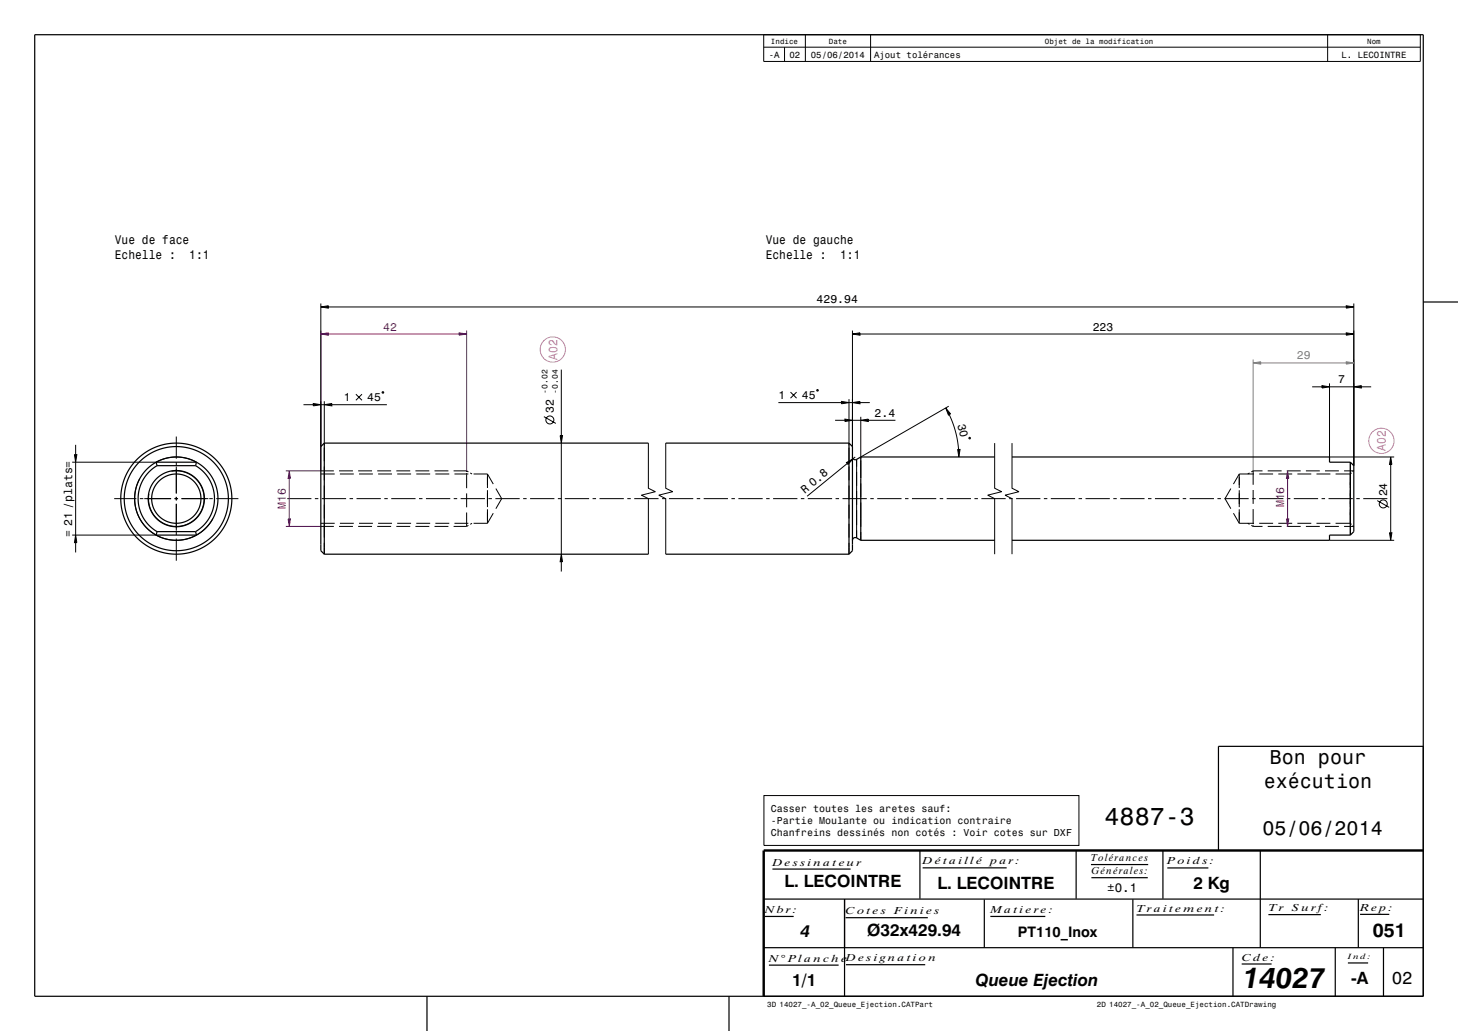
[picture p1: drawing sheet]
<svg xmlns="http://www.w3.org/2000/svg" width="420mm" height="297mm" viewBox="0 0 420 297" stroke-linecap="round" stroke-linejoin="round" font-family="sans-serif">
<g fill="none" stroke="#000" stroke-width=".29">
<path d="M92.4 87.4v41.2M245.6 95.2v33.4M390 87.4v46.7M93.4 115.6v12.7M244.6 115v13.3M273.3 117l-25.3 14.6M383 110.4v21.2h18.6M21.4 131h.7l-.3 2.1zM21.8 128.1v2.9M21.8 133.1v21M40.3 137.9l-.9 2.1-.5 2.4v2.5l.4 2.2 1 2.3 1.2 1.9 1.6 1.6 1.8 1.2 2.3 1 2.2 .5h2.5l2.2-.4 2.1-.9 2.1-1.3 1.6-1.6 1.4-2M49.4 135.8a8 8 0 0 1 9.4 7.4 8 8 0 0 1-8.5 8.4 8 8 0 0 1-7.4-9.3"/>
<path d="M50.8 125.8v6.3M50.8 133.1v1M50.8 134.4v7.7M56.5 133.1l-2.7-1.1-3-.4-3 .4-2.8 1.1h-24.2M92.4 136.5h4M92.4 135.6h3.8M93.4 129v3.9M93.4 134.4v4M93.4 139.9v4M97.7 135.6h4M97.9 136.5h4M103.2 135.6h4"/>
<path d="M103.4 136.5h4M108.7 135.6h4M108.9 136.5h4M114.2 135.6h4M114.4 136.5h4M119.7 135.6h4M119.9 136.5h4M125.2 135.6h4M125.4 136.5h4M130.7 135.6h3.7M130.9 136.5h4M134.4 135.6v.4"/>
<path d="M134.4 136.3v4.3M134.4 135.6l.5 .3M135.5 136.2l.5 .3M136.4 136.5h4M140.4 136.5v4.1M140.4 136.5l1.7 2.9M186.8 127.6v13l2 1-4 1 2 1v16M191.8 127.6v13l2 1-4 1 2 1v16M244.6 129v3.9M244.6 134.4v4M244.6 139.9v4M246.8 132.3v22.7"/>
<path d="M248 120.1v12M248 132.6v5.2M248 139.3v4M286.5 127.6v13l2 1-4 1 2 1v16M291.5 127.6v13l2 1-4 1 2 1v16M357 136.5v4.1M357 136.5l-1.7 2.9M357 136.5h4.2M359.9 136.2l-.5 .3M361 135.6v4.1M361 135.6h2.7M361 135.6l-.5 .3"/>
<path d="M362.7 136.5h4M365.2 135.6h4M368.2 136.5h4M370.7 135.6h4M373.7 136.5h4M376.2 135.6h4M379.2 136.5h4M381.7 135.6h4M387.2 135.6h2.7M389 133.1v21M389.3 136.2l-.3 .3h-4.3M390 135.5l-.3 .4"/>
<path d="M20.8 154.1h24.2M21.8 154.1l.3 2.2h-.7zM21.8 156.3v2.8M32.9 143.6h6.4M40.3 143.6h1M41.6 143.6h7.7M50.3 143.6h1M50.8 143.1v1M50.8 145.1v7.8M50.8 153.1v1M50.8 155.1v6.4M52.3 143.6h7.7"/>
<path d="M60.3 143.6h1M62.3 143.6h6.4M82.8 143.6h6.9M90.7 143.6h1M92.4 150.7h4M92.4 151.6h3.8M92.7 143.6h7M93.4 145.4v4M93.4 150.9v4M93.4 156.4v3.2M97.7 151.6h4M97.9 150.7h4"/>
<path d="M100.7 143.6h1M102.7 143.6h7M103.2 151.6h4M103.4 150.7h4M108.7 151.6h4M108.9 150.7h4M110.7 143.6h1M112.7 143.6h7M114.2 151.6h4M114.4 150.7h4M119.7 151.6h4M119.9 150.7h4"/>
<path d="M120.7 143.6h1M122.7 143.6h7M125.2 151.6h4M125.4 150.7h4M130.7 151.6h3.7M130.7 143.6h1M130.9 150.7h4M132.7 143.6h7M134.4 142.1v4M134.4 147.6v4M134.9 151.3l-.5 .3M136 150.7l-.5 .3"/>
<path d="M136.4 150.7h4M140.4 141.2v4.9M140.4 146.7v4M140.7 143.6h1M142.1 147.8l-1.7 2.9M142.7 143.6h7M142.8 140.7l1.7 2.9-1.7 2.9M150.7 143.6h1M152.7 143.6h7M160.7 143.6h1M162.7 143.6h7M170.7 143.6h1"/>
<path d="M172.7 143.6h7M180.7 143.6h1M182.7 143.6h7M190.7 143.6h1M192.7 143.6h7M200.7 143.6h1M202.7 143.6h7M210.7 143.6h1M212.7 143.6h7M220.7 143.6h1M222.7 143.6h7M230.7 143.6h1"/>
<path d="M232.7 143.6h7M240.7 143.6h1M242.7 143.6h7M244.6 145.4v4M244.6 150.9v4M244.6 156.4v3.2M248 144.8v7M248 153.3v2.3M250.7 143.6h1M252.7 143.6h7M260.7 143.6h1M262.7 143.6h7"/>
<path d="M270.7 143.6h1M272.7 143.6h7M280.7 143.6h1M282.7 143.6h7M290.7 143.6h1M292.7 143.6h7M300.7 143.6h1M302.7 143.6h7M310.7 143.6h1M312.7 143.6h7M320.7 143.6h1M322.7 143.6h7"/>
<path d="M330.7 143.6h1M332.7 143.6h7M340.7 143.6h1M342.7 143.6h7M350.7 143.6h1M352.7 143.6h7M354.6 140.7l-1.7 2.9 1.7 2.9M355.3 147.8l1.7 2.9M357 141.2v4.9M357 146.7v4M357 150.7h4.2M359.4 150.7l.5 .3"/>
<path d="M360.5 151.3l.5 .3M360.7 143.6h1M361 141.2v4M361 146.7v4.3M361 151.3v.3M361 151.6h2.7M362.7 143.6h7M362.7 150.7h4M365.2 151.6h4M368.2 150.7h4M370.7 151.6h4M370.7 143.6h1"/>
<path d="M372.7 143.6h7M373.7 150.7h4M376.2 151.6h4M379.2 150.7h4M380.7 143.6h1M381.7 151.6h4M382.7 143.6h7M383 155.6h18.6M384.7 150.7h4.3l.3 .4M387.2 151.6h2.7M389.7 151.4l.3 .3M390.7 143.6h1"/>
<path d="M392.7 143.6h6.9M220.1 229.2h90.7v14.3h-90.7z"/>
</g>
<path d="M92.4 95.2v40.4h-10.1M134.4 95.2v40.4M82.3 151.6h10.1" fill="none" stroke="#800080" stroke-width=".29"/>
<path d="M361 103.6v32M390 103.6v30.5" fill="none" stroke="#808080" stroke-width=".29"/>
<g fill="none" stroke="#000" stroke-width=".35">
<path d="M10 10h400v277h-400zM410 87h10M45 133.1l2.6-1 3-.5 3.2 .4 2.8 1.1M45 133.1l-2.6 2-1.9 2.3-1.3 3-.4 3.2 .4 3.2 1.3 3 2 2.5 2.5 1.8M45 133.1l.2 1M45 133.1h11.6M45.2 134.1l-2.3 1.9-1.7 2.2-1 2.5-.4 3 .3 2.7 1.2 2.8 1.6 2.1 2.3 1.8M45.2 134.1h11.1M56.3 134.1l2.3 1.8 1.7 2.2 1.1 2.5 .4 3-.3 2.7-1.2 2.8-1.8 2.4-2.2 1.6M56.6 133.1l2.6 2 2 2.6 1.2 3 .4 3-.5 3.2-1.2 3-2.1 2.5-2.4 1.7M56.6 133.1l-.3 1M93.4 127.6l-1 1v30l1 1"/>
<path d="M93.4 127.6v32M93.4 127.6h93.4M191.8 127.6h52.8M244.6 127.6l1 1v30l-1 1M244.6 127.6v32M245.6 131.6l.1 .5 .6 .3 1.7-.8M248 131.6v24M248 131.6h38.5M291.5 131.6h91.5v1.5h6M389 133.1v21M389 133.1l1 1v19l-1 1M45 154.1l2.8 1.2 2.9 .3 3.2-.4 2.7-1.1"/>
<path d="M45 154.1h11.6M45.2 153.1l-.2 1M45.2 153.1h11.1M56.3 153.1l.3 1M93.4 159.6h93.4M191.8 159.6h52.8M245.6 155.6l.2-.6 .5-.2 1.7 .8M248 155.6h38.5M389 154.1h-6v1.5h-91.5M410 215h-59v30M220 259h190M243.3 259v28"/>
<path d="M265 245v13.9M283.5 259.1v13.9M310 245v13.9M326.3 259.1v13.9M335 244.9v14M363.1 245v28M391.3 259v14M220 273h190M355.2 273v14M384.6 273v14M398.5 273v14M123 287v10"/>
<path d="M210 287v10"/>
<circle cx="50.8" cy="143.6" r="8.1"/>
<circle cx="50.8" cy="143.6" r="15"/>
<circle cx="50.8" cy="143.6" r="7.1"/>
<circle cx="50.8" cy="143.6" r="16"/>
</g>
<path d="M410 245h-190v42" fill="none" stroke="#000" stroke-width=".7" stroke-linecap="butt"/>
<g fill="#000">
<path d="M21.4 131h.7l-.3 2.1z" fill-rule="evenodd"/>
<path d="M21.8 154.1l.3 2.2h-.7z" fill-rule="evenodd"/>
</g>
<g fill="none" stroke="#ff8080" stroke-width=".29">
<circle cx="159.2" cy="100.7" r="3.6"/>
<circle cx="397.9" cy="127" r="3.6"/>
</g>
<g fill="#800080">
<path d="M83 149.5h.7l-.4 2.1z" fill-rule="evenodd"/>
<path d="M83.3 135.6l.4 2.2h-.7z" fill-rule="evenodd"/>
</g>
<path d="M83.3 135.6l.4 2.2h-.7zM83.3 137.8v11.7M83 149.5h.7l-.4 2.1z" fill="none" stroke="#800080" stroke-width=".29"/>
<g fill="#800080">
<path d="M92.4 96.2l2.2-.3v.7z" fill-rule="evenodd"/>
<path d="M132.2 95.9l2.2 .3-2.2 .4z" fill-rule="evenodd"/>
</g>
<path d="M92.4 96.2l2.2-.3v.7zM94.6 96.2h37.6M132.2 95.9l2.2 .3-2.2 .4z" fill="none" stroke="#800080" stroke-width=".29"/>
<g fill="#800080">
<path d="M370.9 135.6l.4 2.2h-.7z" fill-rule="evenodd"/>
<path d="M370.6 149.5h.7l-.4 2.1z" fill-rule="evenodd"/>
</g>
<path d="M370.9 135.6l.4 2.2h-.7zM370.9 137.8v11.7M370.6 149.5h.7l-.4 2.1z" fill="none" stroke="#800080" stroke-width=".29"/>
<g fill="#000">
<path d="M380.8 111.1l2.2 .3-2.2 .4z" fill-rule="evenodd"/>
<path d="M390 111.4l2.2-.3v.7z" fill-rule="evenodd"/>
</g>
<path d="M378 111.4h2.8M380.8 111.1l2.2 .3-2.2 .4zM383 111.4h7M390 111.4l2.2-.3v.7zM392.2 111.4h2.8" fill="none" stroke="#000" stroke-width=".29"/>
<g fill="#808080">
<path d="M387.8 104.2l2.2 .4-2.2 .3z" fill-rule="evenodd"/>
<path d="M361 104.6l2.2-.4v.7z" fill-rule="evenodd"/>
</g>
<path d="M361 104.6l2.2-.4v.7zM363.2 104.6h24.6M387.8 104.2l2.2 .4-2.2 .3z" fill="none" stroke="#808080" stroke-width=".29"/>
<g fill="#000">
<path d="M92.4 88.4l2.2-.3v.7z" fill-rule="evenodd"/>
<path d="M245.6 96.2l2.1-.3v.7z" fill-rule="evenodd"/>
<path d="M387.8 95.9l2.2 .3-2.2 .4z" fill-rule="evenodd"/>
<path d="M387.8 88.1l2.2 .3-2.2 .4z" fill-rule="evenodd"/>
<path d="M90.2 116.2l2.2 .4-2.2 .3z" fill-rule="evenodd"/>
<path d="M93.4 116.6l2.2-.4v.7z" fill-rule="evenodd"/>
<path d="M242.4 115.6l2.2 .4-2.2 .3z" fill-rule="evenodd"/>
<path d="M245.6 116l2.1-.4v.7z" fill-rule="evenodd"/>
<path d="M272.4 117.5l1.4 1.7-.6 .4z" fill-rule="evenodd"/>
<path d="M161.4 125.5h.6l-.3 2.1z" fill-rule="evenodd"/>
<path d="M243.4 120.7l2.2 .4-2.2 .3z" fill-rule="evenodd"/>
<path d="M243.8 133.3l1.9-1.1-1.4 1.6z" fill-rule="evenodd"/>
<path d="M248 121.1l2.1-.4v.7z" fill-rule="evenodd"/>
<path d="M275.9 129.5h.7l-.4 2.1z" fill-rule="evenodd"/>
<path d="M400.6 131.6l.4 2.2h-.7z" fill-rule="evenodd"/>
<path d="M400.3 153.5h.7l-.4 2.1z" fill-rule="evenodd"/>
<path d="M161.7 159.6l.3 2.2h-.6z" fill-rule="evenodd"/>
</g>
<g fill="none" stroke="#000" stroke-width=".29">
<path d="M220 10h189.1v7.7h-189.1zM220 13.6h189.1M226 13.6v4.1M232 10v7.7M250.8 10v7.7M382.4 10v7.7M92.4 88.4l2.2-.3v.7zM94.6 88.4h293.2M245.6 96.2l2.1-.3v.7zM247.7 96.2h140.1M387.8 95.9l2.2 .3-2.2 .4zM387.8 88.1l2.2 .3-2.2 .4z"/>
<path d="M87.4 116.6h2.8M90.2 116.2l2.2 .4-2.2 .3zM92.4 116.6h1M93.4 116.6l2.2-.4v.7zM95.6 116.6h15.8M102.5 113.6l1.8 1.7M104.3 113.6l-1.8 1.7M110.2 112.8l.3 .2-.1 .3-.3-.2zM161.7 106.5v19M224.2 116h18.2M227.7 113l1.8 1.7M229.5 113l-1.8 1.7"/>
<path d="M235.4 112.2l.3 .2-.1 .3-.3-.2zM242.4 115.6l2.2 .4-2.2 .3zM244.6 116h1M245.6 116l2.1-.4v.7zM247.7 116h2.9M272.4 117.5l1.4 1.7-.6 .4zM273.4 119.4l1.8 4.7 .9 5.4M156.7 120l3.4 2M161.4 125.5h.6l-.3 2.1zM161.7 127.6v32M240.6 121.1h2.8M243.4 120.7l2.2 .4-2.2 .3z"/>
<path d="M243.8 133.3l1.9-1.1-1.4 1.6zM244.1 133.5l-11.6 9.5M245.6 121.1h2.4M246.4 131.6l-.7 .6M248 121.1l2.1-.4v.7zM250.1 121.1h7.8M275.9 129.5h.7l-.4 2.1zM279.2 126l.3 .1-.1 .3-.3-.1zM400.6 131.6l.4 2.2h-.7zM400.6 133.8v19.7M161.7 159.6l.3 2.2h-.6zM396.7 144.2l3.5 2"/>
<path d="M400.3 153.5h.7l-.4 2.1zM161.7 161.8v2.8"/>
<circle cx="158.4" cy="121" r="1.15"/>
<circle cx="398.5" cy="145.2" r="1.15"/>
</g>
<g fill="none" stroke="#000" stroke-width=".35">
<path d="M222.5 250.4h22.5M265.8 250h24.2M314.3 249.1h16.5M314.4 252.8h16.2M336.3 250h11.8M220.3 264h8.3M221.5 278h20.1M243.6 264.4h23.7M243.7 277.9h22.8M285.3 264h15.8M327.4 263.6h22.4M357.7 277.7h8.6"/>
<path d="M365.4 263.5h15.1M388.3 277.4h5.8M391.8 263.4h8.4"/>
</g>
<text font-size="8.3" x="358.1" y="284.7">14027</text>
<text font-size="7.2" x="318.2" y="237.8">4887-3</text>
<g font-size="5.8">
<text x="365.8" y="220.2">Bon pour</text>
<text x="364" y="227.1">exécution</text>
<text x="363.6" y="240.6">05/06/2014</text>
</g>
<text font-size="5.6" x="395.5" y="269.9">051</text>
<text font-size="5" x="400.9" y="283.3">02</text>
<g font-size="4.9">
<text x="226" y="255.6">L. LECOINTRE</text>
<text x="270" y="256">L. LECOINTRE</text>
<text x="343.8" y="256">2 Kg</text>
<text x="249.8" y="269.7">Ø32x429.94</text>
<text x="230.6" y="270">4</text>
<text x="228.2" y="283.9">1/1</text>
<text x="281" y="284">Queue Ejection</text>
<text x="389.3" y="283.4">-A</text>
</g>
<text font-size="4.2" x="293.2" y="269.9">PT110_Inox</text>
<g font-size="3.6">
<text x="33.1" y="70.2">Vue de face</text>
<text x="220.6" y="70.3">Vue de gauche</text>
<text x="33.1" y="74.5">Echelle :</text>
<text x="54.5" y="74.5">1:1</text>
<text x="220.6" y="74.7">Echelle :</text>
<text x="242" y="74.7">1:1</text>
<text x="319" y="257">±0.1</text>
</g>
<g font-size="3.6" fill="#ff8080">
<text x="160.6" y="103.6" transform="rotate(-90 160.6 103.6)">A02</text>
<text x="399.3" y="129.9" transform="rotate(-90 399.3 129.9)">A02</text>
</g>
<g font-size="3.3">
<text x="235.2" y="87.4">429.94</text>
<text x="314.8" y="95.2">223</text>
<text x="385.5" y="110.4">7</text>
<text x="99" y="115.6">1</text>
<text x="105.8" y="115.6">45</text>
<text x="159.5" y="118.8" transform="rotate(-90 159.5 118.8)">32</text>
<text x="224.2" y="115">1</text>
<text x="231" y="115">45</text>
<text x="252" y="120.1">2.4</text>
<text x="275.8" y="122.4" transform="rotate(77 275.8 122.4)">30</text>
<text x="231.9" y="142.2" transform="rotate(-39 231.9 142.2)">R 0.8</text>
<text x="399.6" y="143" transform="rotate(-90 399.6 143)">24</text>
<text x="20.8" y="154.6" transform="rotate(-90 20.8 154.6)">= 21 /plats=</text>
</g>
<g font-size="3.3" fill="#800080">
<text x="110.4" y="95.2">42</text>
<text x="82.3" y="146.6" transform="rotate(-90 82.3 146.6)">M16</text>
<text x="369.9" y="146.2" transform="rotate(-90 369.9 146.2)">M16</text>
</g>
<text font-size="3.3" fill="#808080" x="373.6" y="103.6">29</text>
<g font-size="2.9">
<text x="222.1" y="234">Casser toutes les aretes sauf:</text>
<text x="222.1" y="237.4">-Partie Moulante ou indication contraire</text>
<text x="222.1" y="240.9">Chanfreins dessinés non cotés : Voir cotes sur DXF</text>
<text x="222.5" y="249.4">D e s s i n a t e u r</text>
<text x="265.8" y="249">D é t a i l l é</text>
<text x="285.3" y="249">pa r :</text>
<text x="314.3" y="248.1">Tolérances</text>
<text x="314.4" y="251.8">Générales:</text>
<text x="336.3" y="249">Po i d s :</text>
<text x="220.3" y="263">Nb r :</text>
<text x="243.6" y="263.4">C o t e s</text>
<text x="257.6" y="263.4">Fi n i e s</text>
<text x="285.3" y="263">Ma t i e r e :</text>
<text x="327.4" y="262.6">Tr a i t e m e n t :</text>
<text x="365.4" y="262.5">Tr</text>
<text x="372.2" y="262.5">S u r f:</text>
<text x="391.8" y="262.4">R e p:</text>
<text x="221.5" y="277">N° Pl a n c h e</text>
<text x="243.7" y="276.9">D e s i gn a t i o n</text>
<text x="357.7" y="276.7">C d e :</text>
</g>
<g font-size="2.6">
<text x="221.4" y="16.6">-A</text>
<text x="227.4" y="16.6">02</text>
<text x="233.6" y="16.6">05/06/2014</text>
<text x="251.8" y="16.6">Ajout tolérances</text>
<text x="386.4" y="16.6">L. LECOINTRE</text>
</g>
<g font-size="2.3">
<text x="157.7" y="113.5" transform="rotate(-90 157.7 113.5)">-0.02</text>
<text x="160.7" y="113.5" transform="rotate(-90 160.7 113.5)">-0.04</text>
</g>
<g font-size="2.2">
<text x="222.1" y="12.6">Indice</text>
<text x="238.8" y="12.6">Date</text>
<text x="301" y="12.6">Objet de la modification</text>
<text x="393.8" y="12.6">Nom</text>
<text x="388.3" y="276.4">In d :</text>
<text x="221" y="290.1">3D 14027_-A_02_Queue_Ejection.CATPart</text>
<text x="316" y="290.1">2D 14027_-A_02_Queue_Ejection.CATDrawing</text>
</g>
</svg>
